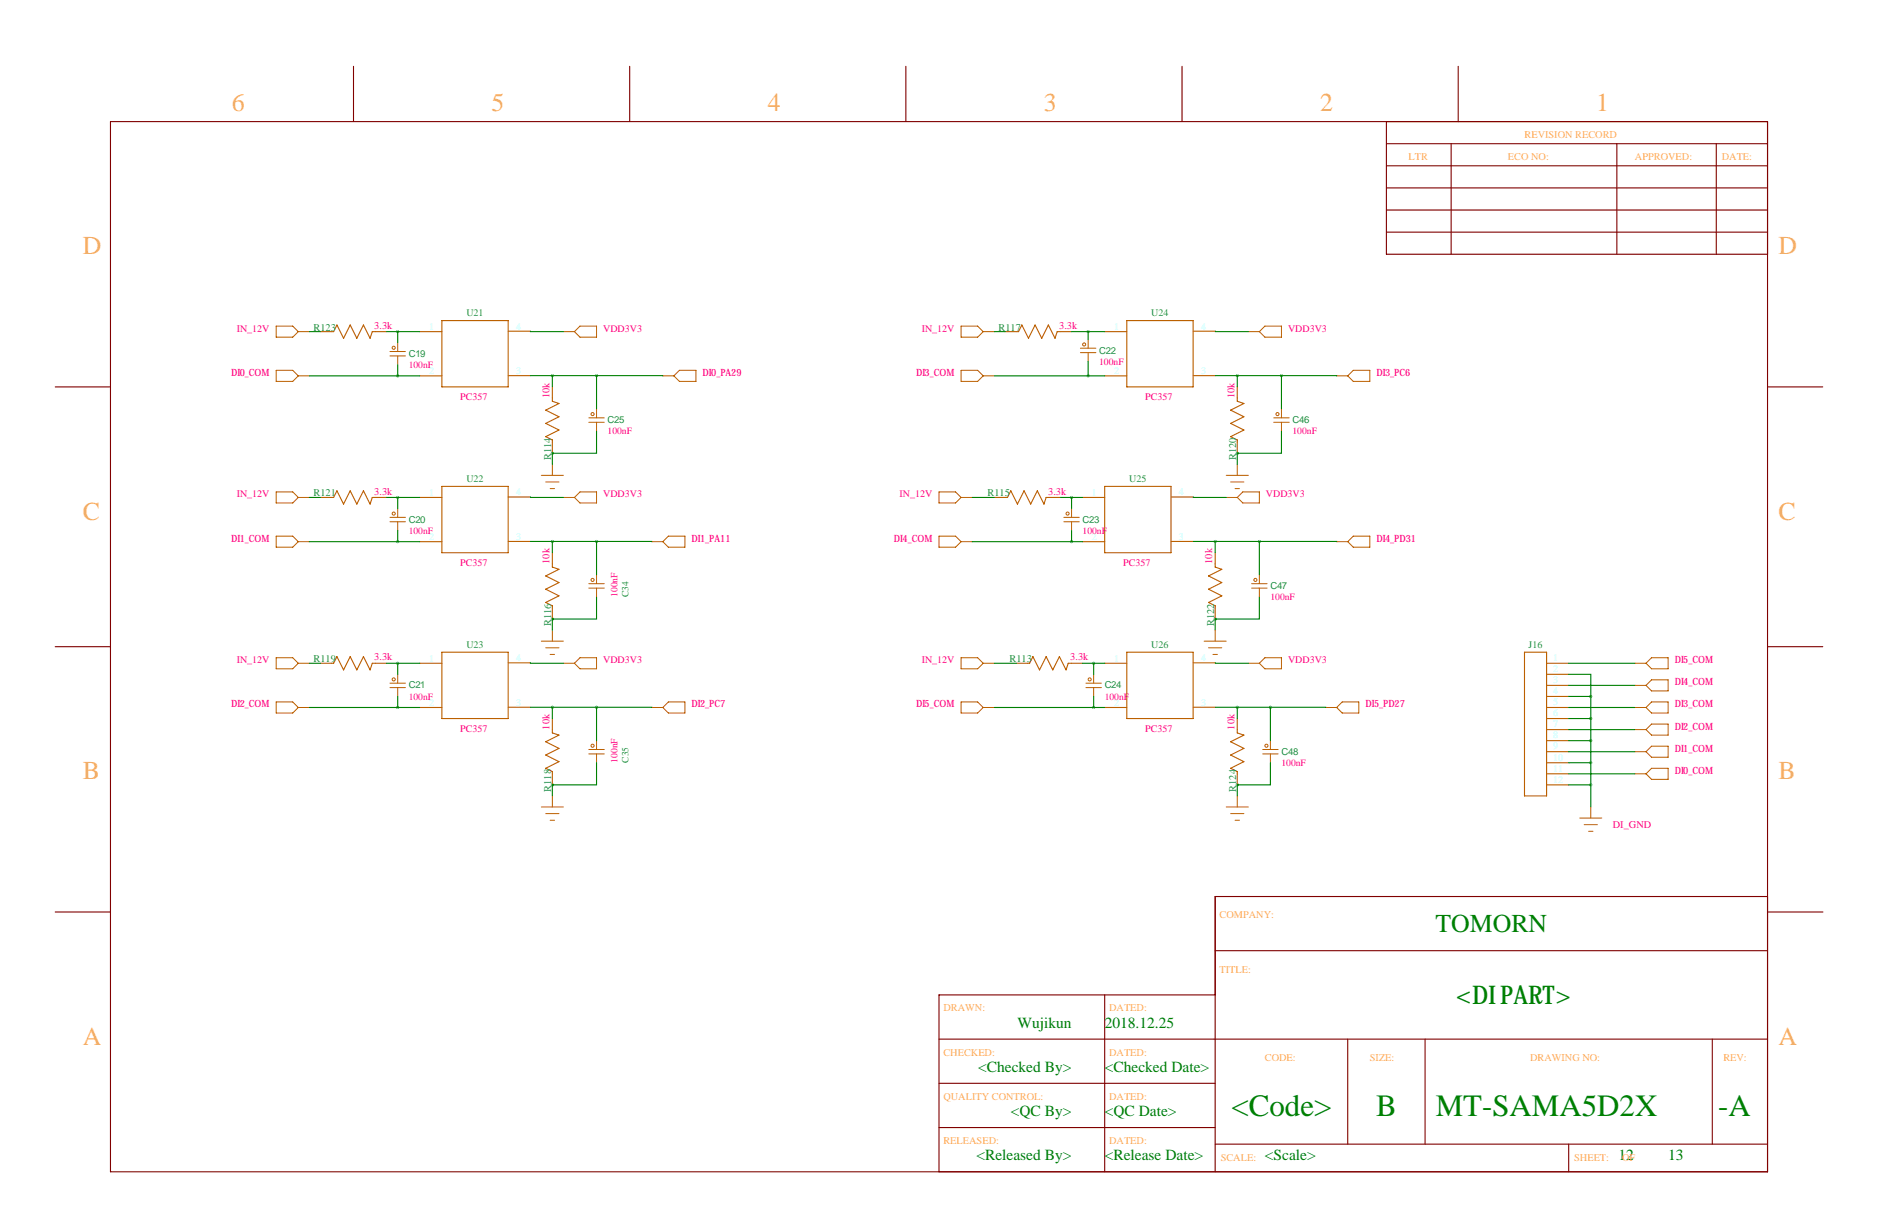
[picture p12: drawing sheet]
<svg xmlns="http://www.w3.org/2000/svg" width="432mm" height="279mm" viewBox="0 0 432 279" stroke-linecap="round" stroke-linejoin="round" font-family="sans-serif">
<g fill="none" stroke="#800000" stroke-width=".25">
<path d="M81.3 15.2v12.7M144.8 15.2v12.7M208.3 15.2v12.7M271.8 15.2v12.7M335.3 15.2v12.7M25.4 27.9h381v241.3h-381zM318.8 33h87.6M318.8 38.1h87.6M318.8 27.9v30.5h87.6M333.7 33v25.4M371.8 33v25.4M394.6 33v25.4"/>
<path d="M318.8 48.3h87.6M318.8 53.3h87.6M318.8 43.2h87.6M12.7 88.9h12.7M406.4 88.9h12.7M12.7 148.6h12.7M406.4 148.6h12.7M12.7 209.5h12.7M279.4 218.4h127M406.4 206h-127v63.2M406.5 209.5h12.7M215.9 238.8h190.5"/>
<path d="M254 228.6v40.6M279.4 228.6h-63.5v40.6M309.9 238.8v24.1M327.7 238.8v24.1M393.7 238.8v24.1M215.9 248.9h63.5M215.9 259.1h63.5M279.4 262.9h127M360.7 262.9v6.3"/>
</g>
<g fill="none" stroke="#bb6000" stroke-width=".25">
<path d="M73.7 76.2h3l.8-1.5 1.5 3 1.5-3 1.5 3 1.6-3 1.5 3 .5-1.5h3.3M96.5 76.2h5.1M101.6 73.7h15.2v15.2h-15.2zM116.9 76.1h5.1M231.1 76.2h3.1l.7-1.5 1.6 3 1.5-3 1.5 3 1.5-3 1.6 3 .5-1.5h3.3M254 76.2h5.1M259.1 73.7h15.2v15.2h-15.2zM274.4 76.1h5.1M96.5 86.4h5.1M116.9 86.3h5.1M127 88.9v3.3l1.5 .5-3 1.5 3 1.6-3 1.5 3 1.5-3 1.5 1.5 .8v3M254 86.4h5.1"/>
<path d="M274.4 86.3h5.1M284.5 88.9v3.3l1.5 .5-3 1.5 3 1.6-3 1.5 3 1.5-3 1.5 1.5 .8v3M73.7 114.3h3l.8-1.5 1.5 3 1.5-3 1.5 3 1.6-3 1.5 3 .5-1.5h3.3M96.5 114.3h5.1M101.6 111.8h15.2v15.2h-15.2zM116.9 114.2h5.1M228.6 114.3h3l.8-1.5 1.5 3 1.6-3 1.5 3 1.5-3 1.5 3 .5-1.5h3.3M248.9 114.3h5.1M254 111.8h15.2v15.2h-15.2zM269.3 114.2h5.1M96.5 124.5h5.1M116.9 124.4h5.1"/>
<path d="M127 127v3.3l1.5 .5-3 1.5 3 1.6-3 1.5 3 1.5-3 1.5 1.5 .8v3M248.9 124.5h5.1M269.3 124.4h5.1M279.4 127v3.3l1.5 .5-3 1.5 3 1.6-3 1.5 3 1.5-3 1.5 1.5 .8v3M73.7 152.4h3l.8-1.5 1.5 3 1.5-3 1.5 3 1.6-3 1.5 3 .5-1.5h3.3M96.5 152.4h5.1M101.6 149.9h15.2v15.2h-15.2zM116.9 152.3h5.1M233.7 152.4h3l.8-1.5 1.5 3 1.5-3 1.6 3 1.5-3 1.5 3 .5-1.5h3.3M254 152.4h5.1M259.1 149.9h15.2v15.2h-15.2zM274.4 152.3h5.1"/>
<path d="M350.5 149.9h5.1v33h-5.1zM355.6 152.4h5.1M355.6 154.9h5.1M355.6 157.5h5.1M96.5 162.6h5.1M116.9 162.5h5.1M127 165.1v3.3l1.5 .5-3 1.5 3 1.6-3 1.5 3 1.5-3 1.5 1.5 .8v3M254 162.6h5.1M274.4 162.5h5.1M284.5 165.1v3.3l1.5 .5-3 1.5 3 1.6-3 1.5 3 1.5-3 1.5 1.5 .8v3M355.6 165.1h5.1M355.6 162.6h5.1"/>
<path d="M355.6 160h5.1M355.6 167.6h5.1M355.6 170.2h5.1M355.6 172.7h5.1M355.6 175.3h5.1M355.6 177.8h5.1M355.6 180.3h5.1"/>
</g>
<g fill="none" stroke="#bb6000" stroke-width=".23">
<path d="M63.5 74.9h3.8l1.3 1.3-1.3 1.3h-3.8zM68.6 76.2h2.5M91.4 78.7v2.1M129.5 76.2h2.6M132.1 76.2l1.2-1.3h3.9v2.6h-3.9zM221 74.9h3.8l1.3 1.3-1.3 1.3h-3.8zM226.1 76.2h2.5M250.2 78v2M287 76.2h2.6M289.6 76.2l1.2-1.3h3.8v2.6h-3.8zM63.5 85.1h3.8l1.3 1.3-1.3 1.2h-3.8zM68.6 86.4h2.5"/>
<path d="M89.7 81.8h3.5M89.7 80.8h3.5M91.4 81.8v2M135.4 97h3.5M135.4 96h3.5M137.2 94v2M137.2 97v2.1M152.4 86.4h2.5M156.2 85.1h3.8v2.5h-3.8l-1.3-1.2zM221 85.1h3.8l1.3 1.3-1.3 1.2h-3.8zM226.1 86.4h2.5M248.4 81h3.6"/>
<path d="M248.4 80h3.6M250.2 81v2.1M292.9 97h3.5M292.9 96h3.5M294.6 94v2M294.6 97v2.1M307.3 86.4h2.6M311.1 85.1h3.9v2.5h-3.9l-1.2-1.2zM63.5 113h3.8l1.3 1.3-1.3 1.3h-3.8zM68.6 114.3h2.5M89.7 119.9h3.5M89.7 118.9h3.5"/>
<path d="M91.4 116.8v2.1M91.4 119.9v2M124.5 109.2h5M125.5 110.7h3M126.5 112.3h1M127 106.7v2.5M129.5 114.3h2.6M132.1 114.3l1.2-1.3h3.9v2.6h-3.9zM215.9 113h3.8l1.3 1.3-1.3 1.3h-3.8zM221 114.3h2.5M244.6 119.9h3.6M244.6 118.9h3.6"/>
<path d="M246.4 116.8v2.1M246.4 119.9v2M281.9 109.2h5.1M281.9 114.3h2.6M283 110.7h3M284 112.3h1M284.5 106.7v2.5M285.8 113h3.8v2.6h-3.8l-1.3-1.3zM63.5 123.2h3.8l1.3 1.3-1.3 1.2h-3.8zM68.6 124.5h2.5M135.4 135.1h3.5M135.4 134.1h3.5"/>
<path d="M137.2 132.1v2M137.2 135.1v2.1M149.9 124.5h2.5M152.4 124.5l1.3-1.3h3.8v2.5h-3.8zM215.9 123.2h3.8l1.3 1.3-1.3 1.2h-3.8zM221 124.5h2.5M287.8 135.1h3.5M287.8 134.1h3.5M289.6 132.1v2M289.6 135.1v2.1M307.3 124.5h2.6M311.1 123.2h3.9v2.5h-3.9l-1.2-1.2z"/>
<path d="M63.5 151.1h3.8l1.3 1.3-1.3 1.3h-3.8zM68.6 152.4h2.5M89.7 158h3.5M89.7 157h3.5M91.4 154.9v2.1M91.4 158v2M124.5 147.3h5M125.5 148.8h3M126.5 150.4h1M127 144.8v2.5M129.5 152.4h2.6M132.1 152.4l1.2-1.3h3.9v2.6h-3.9z"/>
<path d="M221 151.1h3.8l1.3 1.3-1.3 1.3h-3.8zM226.1 152.4h2.5M249.7 158h3.5M249.7 157h3.5M251.5 154.9v2.1M251.5 158v2M276.9 147.3h5M277.9 148.8h3M278.9 150.4h1M279.4 144.8v2.5M287 152.4h2.6M289.6 152.4l1.2-1.3h3.8v2.6h-3.8z"/>
<path d="M375.9 152.4h2.6M375.9 157.5h2.6M379.7 151.1h3.8v2.6h-3.8l-1.2-1.3zM379.7 156.2h3.8v2.6h-3.8l-1.2-1.3zM63.5 161.3h3.8l1.3 1.3-1.3 1.2h-3.8zM68.6 162.6h2.5M135.4 173.2h3.5M135.4 172.2h3.5M137.2 170.2v2M137.2 173.2v2.1M149.9 162.6h2.5M152.4 162.6l1.3-1.3h3.8v2.5h-3.8z"/>
<path d="M221 161.3h3.8l1.3 1.3-1.3 1.2h-3.8zM226.1 162.6h2.5M290.3 173.2h3.6M290.3 172.2h3.6M292.1 170.2v2M292.1 173.2v2.1M304.8 162.6h2.5M308.6 161.3h3.8v2.5h-3.8l-1.3-1.2zM375.9 162.6h2.6M375.9 167.6h2.6M375.9 172.7h2.6M375.9 177.8h2.6"/>
<path d="M379.7 161.3h3.8v2.5h-3.8l-1.2-1.2zM379.7 166.4h3.8v2.5h-3.8l-1.2-1.3zM379.7 171.4h3.8v2.6h-3.8l-1.2-1.3zM379.7 176.5h3.8v2.6h-3.8l-1.2-1.3zM124.5 185.4h5M125.5 186.9h3M126.5 188.5h1M127 182.9v2.5M281.9 185.4h5.1M283 186.9h3M284 188.5h1M284.5 182.9v2.5"/>
<path d="M363.2 188h5.1M364.2 189.5h3.1M365.3 191h1M365.8 185.4v2.6"/>
<circle cx="90.5" cy="79.9" r=".36"/>
<circle cx="249.3" cy="79.1" r=".36"/>
<circle cx="136.2" cy="95.1" r=".36"/>
<circle cx="293.7" cy="95.1" r=".36"/>
<circle cx="90.5" cy="118" r=".36"/>
<circle cx="245.5" cy="118" r=".36"/>
<circle cx="136.2" cy="133.2" r=".36"/>
<circle cx="288.6" cy="133.2" r=".36"/>
<circle cx="90.5" cy="156.1" r=".36"/>
<circle cx="250.5" cy="156.1" r=".36"/>
<circle cx="136.2" cy="171.3" r=".36"/>
<circle cx="291.2" cy="171.3" r=".36"/>
</g>
<g fill="none" stroke="#008000" stroke-width=".25">
<path d="M71.1 76.2h2.6M88.9 76.2h7.6M91.4 76.2v2.5M122 76.1l7.5 .1M228.6 76.2h2.5M246.4 76.2h7.6M250.2 76.2v1.8M279.5 76.1l7.5 .1M71.1 86.4h25.4M91.4 83.8v2.6M122 86.3h15.2M127 86.3v2.6"/>
<path d="M137.2 86.3l15.2 .1M137.2 99.1v5h-10.2M137.2 86.3v7.7M228.6 86.4h25.4M250.2 83.1v3.3M279.5 86.3h15.1M284.5 86.3v2.6M294.6 86.3l12.7 .1M294.6 99.1v5h-10.1M294.6 86.3v7.7M71.1 114.3h2.6M88.9 114.3h7.6"/>
<path d="M91.4 114.3v2.5M122 114.2l7.5 .1M127 104.1h.1M127 104.1v2.6M223.5 114.3h5.1M243.8 114.3h5.1M246.4 114.3v2.5M274.4 114.2l7.5 .1M284.5 104.1h.1M284.5 104.1v2.6M71.1 124.5h25.4M91.4 121.9v2.6"/>
<path d="M122 124.4h15.2M127 124.4v2.6M137.2 124.4l12.7 .1M137.2 137.2v5h-10.2M137.2 124.4v7.7M223.5 124.5h25.4M246.4 121.9v2.6M274.4 124.4h15.2M279.4 124.4v2.6M289.6 124.4l17.7 .1M289.6 137.2v5h-10.2M289.6 124.4v7.7"/>
<path d="M71.1 152.4h2.6M88.9 152.4h7.6M91.4 152.4v2.5M122 152.3l7.5 .1M127 142.2h.1M127 142.2v2.6M228.6 152.4h5.1M248.9 152.4h5.1M251.5 152.4v2.5M279.4 142.2h.1M279.4 142.2v2.6M279.5 152.3l7.5 .1"/>
<path d="M360.7 154.9h5.1v5.1M360.7 152.4h15.2M360.7 157.5h15.2M71.1 162.6h25.4M91.4 160v2.6M122 162.5h15.2M127 162.5v2.6M137.2 162.5l12.7 .1M137.2 175.3v5h-10.2M137.2 162.5v7.7M228.6 162.6h25.4M251.5 160v2.6"/>
<path d="M279.5 162.5h12.6M284.5 162.5v2.6M292.1 162.5l12.7 .1M292.1 175.3v5h-7.6M292.1 162.5v7.7M360.7 162.6h15.2M360.7 160h5.1M360.7 165.1h5.1M360.7 170.2h5.1M360.7 175.3h5.1M360.7 167.6h15.2M360.7 172.7h15.2"/>
<path d="M360.7 177.8h15.2M365.8 160v25.4M127 180.3h.1M127 180.3v2.6M284.5 180.3h.1M284.5 180.3v2.6M360.7 180.3h5.1"/>
</g>
<path d="M365.7 160a.05 .05 0 0 0 .1 0 .05 .05 0 0 0-.1 0zM365.7 165.1a.05 .05 0 0 0 .1 0 .05 .05 0 0 0-.1 0zM365.7 170.2a.05 .05 0 0 0 .1 0 .05 .05 0 0 0-.1 0zM365.7 175.3a.05 .05 0 0 0 .1 0 .05 .05 0 0 0-.1 0zM365.7 180.3a.05 .05 0 0 0 .1 0 .05 .05 0 0 0-.1 0zM91.4 76.2a.05 .05 0 0 0 .1 0 .05 .05 0 0 0-.1 0zM91.4 86.4a.05 .05 0 0 0 .1 0 .05 .05 0 0 0-.1 0zM91.4 114.3a.05 .05 0 0 0 .1 0 .05 .05 0 0 0-.1 0zM91.4 124.5a.05 .05 0 0 0 .1 0 .05 .05 0 0 0-.1 0zM91.4 152.4a.05 .05 0 0 0 .1 0 .05 .05 0 0 0-.1 0zM91.4 162.6a.05 .05 0 0 0 .1 0 .05 .05 0 0 0-.1 0zM251.4 152.4a.05 .05 0 0 0 .1 0 .05 .05 0 0 0-.1 0zM251.4 162.6a.05 .05 0 0 0 .1 0 .05 .05 0 0 0-.1 0zM137.1 86.3a.05 .05 0 0 0 .1 0 .05 .05 0 0 0-.1 0zM137.1 124.4a.05 .05 0 0 0 .1 0 .05 .05 0 0 0-.1 0zM137.1 162.5a.05 .05 0 0 0 .1 0 .05 .05 0 0 0-.1 0zM294.6 86.3a.05 .05 0 0 0 .1 0 .05 .05 0 0 0-.1 0zM289.5 124.4a.05 .05 0 0 0 .1 0 .05 .05 0 0 0-.1 0z" fill="#008000" stroke="#008000" stroke-width=".63"/>
<g font-size="7.1" fill="#008000">
<text x="283.1" y="256.4">&lt;Code&gt;</text>
<text x="316.4" y="256.4">B</text>
<text x="330.1" y="256.4">MT-SAMA5D2X</text>
<text x="395" y="256.4">-A</text>
</g>
<g font-size="5.9" fill="#ffad5b">
<text x="53.3" y="25.4">6</text>
<text x="113" y="25.4">5</text>
<text x="176.5" y="25.4">4</text>
<text x="240" y="25.4">3</text>
<text x="303.5" y="25.4">2</text>
<text x="367" y="25.4">1</text>
<text x="19" y="58.4">D</text>
<text x="408.9" y="58.4">D</text>
<text x="19" y="119.4">C</text>
<text x="408.9" y="119.4">C</text>
<text x="19" y="179.1">B</text>
<text x="408.9" y="179.1">B</text>
<text x="19" y="240">A</text>
<text x="408.9" y="240">A</text>
</g>
<g font-size="5.9" fill="#008000">
<text x="330.1" y="214.1">TOMORN</text>
<text x="334.7" y="230.6">&lt;DI PART&gt;</text>
</g>
<g font-size="3.6" fill="#008000">
<text x="233.9" y="236.2">Wujikun</text>
<text x="254" y="236.2">2018.12.25</text>
<text x="224.9" y="246.3">&lt;Checked By&gt;</text>
<text x="254" y="246.3">&lt;Checked Date&gt;</text>
<text x="232.4" y="256.5">&lt;QC By&gt;</text>
<text x="254" y="256.5">&lt;QC Date&gt;</text>
<text x="224.5" y="266.6">&lt;Released By&gt;</text>
<text x="254" y="266.6">&lt;Release Date&gt;</text>
<text x="290.8" y="266.6">&lt;Scale&gt;</text>
<text x="372.1" y="266.6">12</text>
<text x="383.5" y="266.6">13</text>
</g>
<g font-size="2.4" fill="#ffad5b">
<text x="350.5" y="31.8">REVISION RECORD</text>
<text x="323.8" y="36.8">LTR</text>
<text x="346.7" y="36.8">ECO NO:</text>
<text x="375.9" y="36.8">APPROVED:</text>
<text x="395.9" y="36.8">DATE:</text>
<text x="280.4" y="210.8">COMPANY:</text>
<text x="280.4" y="223.5">TITLE:</text>
<text x="216.9" y="232.4">DRAWN:</text>
<text x="255" y="232.4">DATED:</text>
<text x="216.9" y="242.6">CHECKED:</text>
<text x="255" y="242.6">DATED:</text>
<text x="290.8" y="243.8">CODE:</text>
<text x="315" y="243.8">SIZE:</text>
<text x="351.8" y="243.8">DRAWING NO:</text>
<text x="396.2" y="243.8">REV:</text>
<text x="216.9" y="252.7">QUALITY CONTROL:</text>
<text x="255" y="252.7">DATED:</text>
<text x="216.9" y="262.9">RELEASED:</text>
<text x="255" y="262.9">DATED:</text>
<text x="280.7" y="266.7">SCALE:</text>
<text x="361.9" y="266.7">SHEET:</text>
<text x="372.9" y="266.7">OF</text>
</g>
<g font-size="2.4" fill="#008080">
<text x="72.1" y="75.9">R123</text>
<text x="229.6" y="75.9">R117</text>
<text x="126.7" y="105.7" transform="rotate(-90 126.7 105.7)">R114</text>
<text x="284.2" y="105.7" transform="rotate(-90 284.2 105.7)">R120</text>
<text x="72.1" y="114">R121</text>
<text x="227" y="114">R115</text>
<text x="126.7" y="143.8" transform="rotate(-90 126.7 143.8)">R116</text>
<text x="279.1" y="143.8" transform="rotate(-90 279.1 143.8)">R122</text>
<text x="72.1" y="152.1">R119</text>
<text x="232.1" y="152.1">R113</text>
<text x="126.7" y="181.9" transform="rotate(-90 126.7 181.9)">R118</text>
<text x="284.2" y="181.9" transform="rotate(-90 284.2 181.9)">R124</text>
</g>
<g font-size="2.4" fill="#ff0080">
<text x="86.1" y="75.5">3.3k</text>
<text x="243.5" y="75.5">3.3k</text>
<text x="126.3" y="91.4" transform="rotate(-90 126.3 91.4)">10k</text>
<text x="283.8" y="91.4" transform="rotate(-90 283.8 91.4)">10k</text>
<text x="86.1" y="113.6">3.3k</text>
<text x="241" y="113.6">3.3k</text>
<text x="126.3" y="129.5" transform="rotate(-90 126.3 129.5)">10k</text>
<text x="278.7" y="129.5" transform="rotate(-90 278.7 129.5)">10k</text>
<text x="86.1" y="151.7">3.3k</text>
<text x="246.1" y="151.7">3.3k</text>
<text x="126.3" y="167.6" transform="rotate(-90 126.3 167.6)">10k</text>
<text x="283.8" y="167.6" transform="rotate(-90 283.8 167.6)">10k</text>
<text x="370.8" y="190.2">DI_GND</text>
</g>
<g font-size="2.3" fill="#ff0080">
<text x="54.4" y="76.2">IN_12V</text>
<text x="138.7" y="76.2">VDD3V3</text>
<text x="211.9" y="76.2">IN_12V</text>
<text x="296.2" y="76.2">VDD3V3</text>
<text x="53.1" y="86.4">DI0_COM</text>
<text x="161.5" y="86.4">DI0_PA29</text>
<text x="210.6" y="86.4">DI3_COM</text>
<text x="316.5" y="86.4">DI3_PC6</text>
<text x="105.8" y="92">PC357</text>
<text x="263.3" y="92">PC357</text>
<text x="54.4" y="114.3">IN_12V</text>
<text x="138.7" y="114.3">VDD3V3</text>
<text x="206.8" y="114.3">IN_12V</text>
<text x="291.1" y="114.3">VDD3V3</text>
<text x="53.1" y="124.5">DI1_COM</text>
<text x="159" y="124.5">DI1_PA11</text>
<text x="205.5" y="124.5">DI4_COM</text>
<text x="316.5" y="124.5">DI4_PD31</text>
<text x="105.8" y="130.1">PC357</text>
<text x="258.2" y="130.1">PC357</text>
<text x="54.4" y="152.4">IN_12V</text>
<text x="138.7" y="152.4">VDD3V3</text>
<text x="211.9" y="152.4">IN_12V</text>
<text x="296.2" y="152.4">VDD3V3</text>
<text x="385.1" y="152.4">DI5_COM</text>
<text x="385.1" y="157.5">DI4_COM</text>
<text x="53.1" y="162.6">DI2_COM</text>
<text x="159" y="162.6">DI2_PC7</text>
<text x="210.6" y="162.6">DI5_COM</text>
<text x="313.9" y="162.6">DI5_PD27</text>
<text x="385.1" y="162.6">DI3_COM</text>
<text x="385.1" y="167.6">DI2_COM</text>
<text x="105.8" y="168.2">PC357</text>
<text x="263.3" y="168.2">PC357</text>
<text x="385.1" y="172.7">DI1_COM</text>
<text x="385.1" y="177.8">DI0_COM</text>
</g>
<g font-size="2.3" fill="#9bffff">
<text x="98.7" y="75.8">1</text>
<text x="118.7" y="75.7">4</text>
<text x="256.2" y="75.8">1</text>
<text x="276.1" y="75.7">4</text>
<text x="98.7" y="86">2</text>
<text x="118.7" y="86">3</text>
<text x="256.2" y="86">2</text>
<text x="276.1" y="86">3</text>
<text x="98.7" y="113.9">1</text>
<text x="118.7" y="113.8">4</text>
<text x="251.1" y="113.9">1</text>
<text x="271.1" y="113.8">4</text>
<text x="98.7" y="124.1">2</text>
<text x="118.7" y="124.1">3</text>
<text x="251.1" y="124.1">2</text>
<text x="271.1" y="124.1">3</text>
<text x="98.7" y="152">1</text>
<text x="118.7" y="151.9">4</text>
<text x="256.2" y="152">1</text>
<text x="276.1" y="151.9">4</text>
<text x="357.1" y="151.9">1</text>
<text x="357.1" y="154.4">2</text>
<text x="357.1" y="157">3</text>
<text x="357.1" y="159.5">4</text>
<text x="98.7" y="162.2">2</text>
<text x="118.7" y="162.2">3</text>
<text x="256.2" y="162.2">2</text>
<text x="276.1" y="162.2">3</text>
<text x="357.1" y="162.1">5</text>
<text x="357.1" y="164.6">6</text>
<text x="357.1" y="167.1">7</text>
<text x="357.1" y="169.7">8</text>
<text x="357.1" y="172.2">9</text>
<text x="357.1" y="174.8">10</text>
<text x="357.1" y="177.3">11</text>
<text x="357.1" y="179.8">12</text>
</g>
<g font-size="2.3" fill="#008080">
<text x="107.2" y="72.6">U21</text>
<text x="264.7" y="72.6">U24</text>
<text x="107.2" y="110.7">U22</text>
<text x="259.6" y="110.7">U25</text>
<text x="107.2" y="148.8">U23</text>
<text x="264.7" y="148.8">U26</text>
<text x="351.5" y="148.8">J16</text>
</g>
<g font-size="2.2" fill="#008080">
<text x="94" y="82">C19</text>
<text x="252.7" y="81.2">C22</text>
<text x="139.7" y="97.2">C25</text>
<text x="297.2" y="97.2">C46</text>
<text x="94" y="120.1">C20</text>
<text x="248.9" y="120.1">C23</text>
<text x="144.5" y="137.2" transform="rotate(-90 144.5 137.2)">C34</text>
<text x="292.1" y="135.3">C47</text>
<text x="94" y="158.2">C21</text>
<text x="254" y="158.2">C24</text>
<text x="294.6" y="173.4">C48</text>
<text x="144.5" y="175.3" transform="rotate(-90 144.5 175.3)">C35</text>
</g>
<g font-size="2.2" fill="#ff0080">
<text x="252.7" y="83.8">100nF</text>
<text x="94" y="84.6">100nF</text>
<text x="139.7" y="99.8">100nF</text>
<text x="297.2" y="99.8">100nF</text>
<text x="94" y="122.7">100nF</text>
<text x="248.9" y="122.7">100nF</text>
<text x="142" y="137.2" transform="rotate(-90 142 137.2)">100nF</text>
<text x="292.1" y="137.9">100nF</text>
<text x="94" y="160.8">100nF</text>
<text x="254" y="160.8">100nF</text>
<text x="142" y="175.3" transform="rotate(-90 142 175.3)">100nF</text>
<text x="294.6" y="176">100nF</text>
</g>
</svg>
